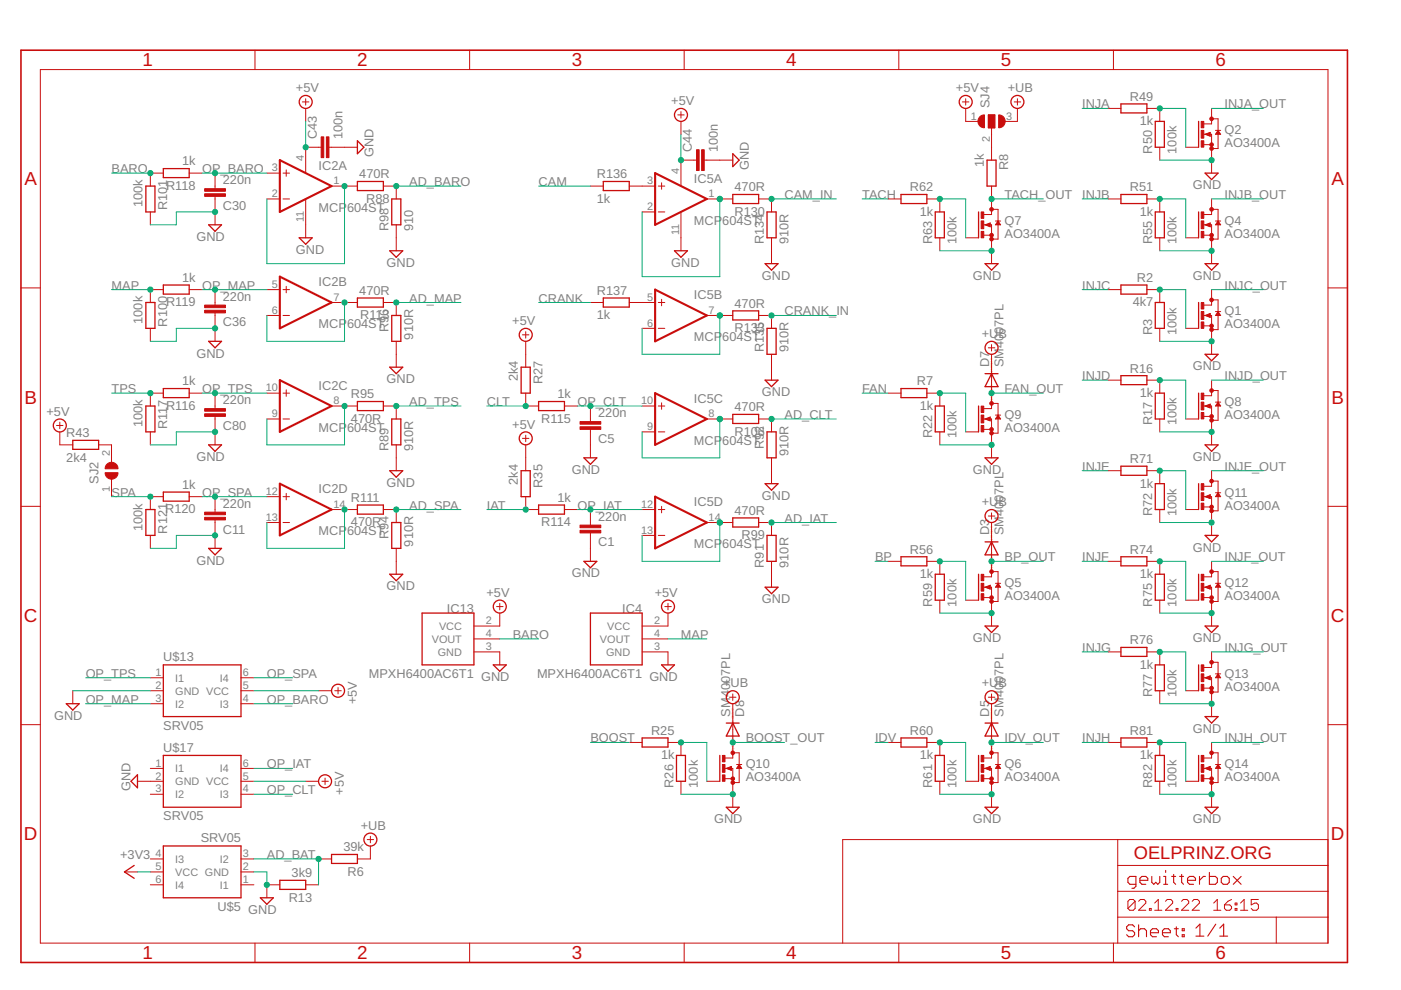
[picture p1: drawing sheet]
<svg xmlns="http://www.w3.org/2000/svg" width="297mm" height="210mm" viewBox="0 0 297 210" stroke-linecap="round" stroke-linejoin="round" font-family="sans-serif">
<g fill="none" stroke="#c90d0c" stroke-width=".28">
<path d="M30.9 39.5h2v5.4h-2zM34.6 35.8h5.5v1.9h-5.5zM75.8 38.5h5.5v1.9h-5.5zM75.8 29.8l1.4 1.4-1.4 1.4zM127.9 38.5h5.5v1.9h-5.5zM155.4 32.6l1.3 1.4-1.3 1.3zM209.3 34h1.9v5.5h-1.9zM237.7 22h5.5v1.9h-5.5zM244.9 25.7h2v5.5h-2zM254.1 25.7v5.5M255.5 36.7h2.8l-1.4 1.4zM255.8 28.5l.7 .2v-.5l-.6 .3"/>
<path d="M258.3 27.9l.2 .4h-.5zM44.2 47.7h2.8l-1.4 1.3zM63.4 50.4h2.8l-1.4 1.4zM82.6 53.2h2.8l-1.4 1.3zM83.1 42.2h1.9v5.5h-1.9zM143 53.2h2.8l-1.4 1.3zM155.4 41.2h5.4v2h-5.4zM162.2 55.9h2.8l-1.4 1.4zM162.6 44.9h1.9v5.5h-1.9zM191 41.2h5.5v2h-5.5zM198.3 44.9h1.9v5.5h-1.9zM207.5 44.9v5.5"/>
<path d="M208.9 55.9h2.7l-1.4 1.4zM209.1 47.7l.7 .2v-.5l-.5 .3M211.6 47.1l.3 .4h-.6zM237.7 41.2h5.5v2h-5.5zM244.9 44.9h2v5.5h-2zM254.1 44.9v5.5M255.5 55.9h2.8l-1.4 1.4zM255.8 47.7l.7 .2v-.5l-.6 .3M258.3 47.1l.2 .4h-.5zM30.9 64.1h2v5.5h-2zM34.6 60.4h5.5v2h-5.5zM44.2 72.4h2.8l-1.4 1.3z"/>
<path d="M75.8 63.2h5.5v1.9h-5.5zM82.6 77.9h2.8l-1.4 1.3zM83.1 66.9h1.9v5.5h-1.9zM110.5 77.9h1.9v5.5h-1.9zM127.9 63.2h5.5v1.9h-5.5zM155.4 65.9h5.4v1.9h-5.4zM162.6 69.6h1.9v5.5h-1.9zM208.9 79.2h2.7M210.2 79.2l1.4 2.8h-2.7zM237.7 60.4h5.5v2h-5.5zM237.7 79.7h5.5v1.9h-5.5zM244.9 64.1h2v5.5h-2z"/>
<path d="M254.1 64.1v5.5M255.5 75.1h2.8l-1.4 1.4zM255.8 66.9l.7 .3v-.6l-.6 .3M258.3 66.3l.2 .4h-.5zM15.4 93.4h5.5v1.9h-5.5zM30.9 86.1h2v5.5h-2zM34.6 82.4h5.5v1.9h-5.5zM44.2 94.3h2.8l-1.4 1.4zM75.8 85.1h5.5v2h-5.5zM82.6 99.8h2.8l-1.4 1.4zM83.1 88.8h1.9v5.5h-1.9zM110.5 99.8h1.9v5.5h-1.9z"/>
<path d="M114.2 85.1h5.5v2h-5.5zM123.8 97.1h2.7l-1.3 1.3zM155.4 87.9h5.4v1.9h-5.4zM162.2 80.6h2.8l-1.4 1.4zM162.6 91.6h1.9v5.5h-1.9zM191 82.4h5.5v1.9h-5.5zM198.3 86.1h1.9v5.5h-1.9zM207.5 86.1v5.5M208.9 97.1h2.7l-1.4 1.3zM209.1 88.8l.7 .3v-.5l-.5 .2M211.6 88.3l.3 .4h-.6zM237.7 98.8h5.5v2h-5.5z"/>
<path d="M244.9 83.4h2v5.4h-2zM254.1 83.4v5.4M255.5 94.3h2.8l-1.4 1.4zM255.8 86.1l.7 .3v-.6l-.6 .3M258.3 85.5l.2 .5h-.5zM30.9 108h2v5.5h-2zM34.6 104.3h5.5v2h-5.5zM44.2 116.3h2.8l-1.4 1.3zM75.8 107.1h5.5v1.9h-5.5zM83.1 110.8h1.9v5.5h-1.9zM114.2 107.1h5.5v1.9h-5.5zM123.8 119h2.7l-1.3 1.4z"/>
<path d="M155.4 109.8h5.4v1.9h-5.4zM162.2 102.6h2.8l-1.4 1.3zM162.6 113.5h1.9v5.5h-1.9zM191 118h5.5v2h-5.5zM208.9 114.9h2.7M210.2 114.9l1.4 2.7h-2.7zM237.7 118h5.5v2h-5.5zM244.9 102.6h2v5.4h-2zM254.1 102.6v5.4M255.5 113.5h2.8l-1.4 1.4zM255.8 105.3l.7 .3v-.6l-.6 .3M258.3 104.8l.2 .4h-.5z"/>
<path d="M82.6 121.8h2.8l-1.4 1.3zM89.5 130h11v11h-11zM125.2 130h10.9v11h-10.9zM162.2 124.5h2.8l-1.4 1.4zM198.3 121.8h1.9v5.5h-1.9zM207.5 121.8v5.5M208.9 132.7h2.7l-1.4 1.4zM209.1 124.5l.7 .3v-.6l-.5 .3M211.6 124l.3 .4h-.6zM237.7 137.3h5.5v1.9h-5.5zM244.9 121.8h2v5.5h-2zM254.1 121.8v5.5"/>
<path d="M255.5 132.7h2.8l-1.4 1.4zM255.8 124.5l.7 .3v-.6l-.6 .3M258.3 124l.2 .4h-.5zM14.1 149.2h2.7l-1.4 1.4zM34.6 141h16.5v10.9h-16.5zM104.6 141h2.7l-1.3 1.3zM136.1 156.5h5.5v1.9h-5.5zM140.3 141h2.7l-1.4 1.3zM154 153.3h2.7M155.4 153.3l1.3 2.8h-2.7zM191 156.5h5.5v1.9h-5.5zM208.9 153.3h2.7"/>
<path d="M210.2 153.3l1.4 2.8h-2.7zM237.7 156.5h5.5v1.9h-5.5zM244.9 141h2v5.5h-2zM254.1 141v5.5M255.5 151.9h2.8l-1.4 1.4zM255.8 143.7l.7 .3v-.6l-.6 .3M258.3 143.2l.2 .4h-.5zM29.1 164.3v2.7l-1.3-1.3zM34.6 160.2h16.5v11h-16.5zM34.6 179.4h16.5v11h-16.5zM143.4 160.2h1.9v5.5h-1.9zM152.6 160.2v5.5"/>
<path d="M154 171.2h2.7l-1.3 1.3zM154.3 162.9l.6 .3v-.6l-.5 .3M156.7 162.4l.3 .4h-.6zM198.3 160.2h1.9v5.5h-1.9zM207.5 160.2v5.5M208.9 171.2h2.7l-1.4 1.3zM209.1 162.9l.7 .3v-.6l-.5 .3M211.6 162.4l.3 .4h-.6zM244.9 160.2h2v5.5h-2zM254.1 160.2v5.5M255.5 171.2h2.8l-1.4 1.3zM255.8 162.9l.7 .3v-.6l-.6 .3"/>
<path d="M258.3 162.4l.2 .4h-.5zM28.4 183.5l-2 1.4 2 1.3M55.2 190.4h2.8l-1.4 1.3zM59.3 186.6h5.5v2h-5.5zM70.3 181.2h5.5v1.9h-5.5z"/>
<circle cx="64.8" cy="21.6" r="1.38"/>
<circle cx="144.4" cy="24.4" r="1.38"/>
<circle cx="204.7" cy="21.6" r="1.38"/>
<circle cx="215.7" cy="21.6" r="1.38"/>
<circle cx="111.5" cy="71" r="1.38"/>
<circle cx="210.2" cy="73.7" r="1.38"/>
<circle cx="12.7" cy="90.2" r="1.38"/>
<circle cx="111.5" cy="92.9" r="1.38"/>
<circle cx="210.2" cy="109.4" r="1.38"/>
<circle cx="106" cy="128.6" r="1.38"/>
<circle cx="141.6" cy="128.6" r="1.38"/>
<circle cx="71.7" cy="146.5" r="1.38"/>
<circle cx="155.4" cy="147.8" r="1.38"/>
<circle cx="210.2" cy="147.8" r="1.38"/>
<circle cx="68.9" cy="165.7" r="1.38"/>
<circle cx="78.5" cy="178" r="1.38"/>
</g>
<g fill="none" stroke="#c90d0c" stroke-width=".21">
<path d="M8.6 14.8h273v185.2h-273zM54.1 10.6v4.2M99.6 10.6v4.2M145.1 10.6v4.2M190.6 10.6v4.2M236.1 10.6v4.2M34.6 36.7h-2.7v2.8M40.1 36.7h2.8M45.6 36.7v3.3M56.6 36.7h2.7M60 36.7h1.4M60.7 36v1.4"/>
<path d="M64.1 21.6h1.4M64.8 20.9v1.4M64.8 23v2.7M68.1 31.2h-3.3v5.5M69.7 31.2h6.1M70.3 39.5h5.5M81.3 39.5h2.7v2.7M125.2 39.5h2.7M133.4 39.5h5.5M139.6 39.5h1.3M140.3 38.8v1.3M143.7 24.4h1.4"/>
<path d="M144.4 23.7v1.3M144.4 25.7v2.8M147.7 34h-3.3v5.5M149.3 34h6.1M204 21.6h1.4M204.7 23v2.7h2.8M204.7 20.9v1.4M209.5 24.4h1.4v2.7h-1.4zM210.2 27.1v6.9M210.2 39.5v6h-1.6M215 21.6h1.4M215.7 23v2.7h-2.7"/>
<path d="M215.7 20.9v1.4M234.9 23h2.8M243.2 23h2.7v2.7M245.9 31.2v2.8M251.4 31.2h2.7M255.2 28.5h1.7v8.2M255.2 30.7h1.7M255.5 28.5l1.1-.4v.8zM256.9 23v3.3h-1.7M256.9 25.2h1.4v6.3h-1.4M257.7 27.6h1.1M258.3 27.6l.5 .9h-1.1z"/>
<path d="M31.9 44.9v2.8M45.6 41.6v6.1M56.6 42.2h2.7M60 42.2h1.4M64.8 42.2v8.2M84 47.7v5.5M136.1 44.9h2.8M139.6 44.9h1.3M144.4 44.9v8.3M149.9 42.2h5.5M160.8 42.2h2.8v2.7M163.6 50.4v5.5"/>
<path d="M188.3 42.2h2.7M196.5 42.2h2.8v2.7M199.3 50.4v2.8M204.7 50.4h2.8M208.6 47.7h1.6v8.2M208.6 49.9h1.6M208.9 47.7l1.1-.4v.8zM210.2 44.4h1.4v6.3h-1.4M211.1 46.9h1.1M211.6 46.9l.6 .8h-1.1zM234.9 42.2h2.8M243.2 42.2h2.7v2.7"/>
<path d="M245.9 50.4v2.8M251.4 50.4h2.7M255.2 47.7h1.7v8.2M255.2 49.9h1.7M255.5 47.7l1.1-.4v.8zM256.9 42.2v3.3h-1.7M256.9 44.4h1.4v6.3h-1.4M257.7 46.9h1.1M258.3 46.9l.5 .8h-1.1zM4.4 61h4.2M31.9 69.6v2.8M34.6 61.4h-2.7v2.7"/>
<path d="M40.1 61.4h2.8M45.6 61.4v3.3M45.6 66.3v6.1M56.6 61.4h2.7M56.6 66.9h2.7M60 61.4h1.4M60 66.9h1.4M60.7 60.7v1.4M70.3 64.1h5.5M81.3 64.1h2.7v2.8M84 72.4v5.5M110.8 71h1.3"/>
<path d="M111.5 70.3v1.4M111.5 72.4v5.5M125.2 64.1h2.7M133.4 64.1h5.5M136.1 69.6h2.8M139.6 69.6h1.3M139.6 64.1h1.3M140.3 63.5v1.3M149.9 66.9h5.5M160.8 66.9h2.8v2.7M163.6 75.1v5.5M209.5 73.7h1.4"/>
<path d="M210.2 73.1v1.3M210.2 75.1v11.5h-1.6M234.9 61.4h2.8M243.2 61.4h2.7v2.7M245.9 69.6v2.8M251.4 69.6h2.7M255.2 66.9h1.7v8.2M255.2 69.1h1.7M255.5 66.9l1.1-.4v.8zM256.9 61.4v3.3h-1.7M256.9 63.6h1.4v6.3h-1.4M257.7 66.1h1.1"/>
<path d="M258.3 66.1l.5 .8h-1.1zM281.6 61h4.1M12 90.2h1.4M12.7 91.6v2.7h2.7M12.7 89.5v1.4M20.9 94.3h2.7v3.7M31.9 91.6v2.7M34.6 83.4h-2.7v2.7M40.1 83.4h2.8M45.6 83.4v3.2M45.6 88.3v6M56.6 88.8h2.7"/>
<path d="M56.6 83.4h2.7M60 88.8h1.4M60 83.4h1.4M60.7 82.7v1.3M70.3 86.1h5.5M81.3 86.1h2.7v2.7M84 94.3v5.5M110.8 92.9h1.3M111.5 83.4v2.7h2.7M111.5 92.3v1.3M111.5 94.3v5.5M119.7 86.1h2.7"/>
<path d="M125.2 86.1v3.3M125.2 91v6.1M136.1 86.1h2.8M136.1 91.6h2.8M139.6 86.1h1.3M139.6 91.6h1.3M140.3 85.4v1.4M149.9 88.8h5.5M160.8 88.8h2.8v2.8M163.6 97.1v5.5M188.3 83.4h2.7M196.5 83.4h2.8v2.7"/>
<path d="M199.3 91.6v2.7M204.7 91.6h2.8M208.6 88.8h1.6v8.3M208.6 91h1.6M208.9 88.8l1.1-.4v.8zM210.2 85.5h1.4v6.3h-1.4M211.1 88h1.1M211.6 88l.6 .8h-1.1zM234.9 80.6h2.8M234.9 99.8h2.8M243.2 80.6h2.7v2.8M243.2 99.8h2.7v2.8"/>
<path d="M245.9 88.8v2.8M251.4 88.8h2.7M255.2 86.1h1.7v8.2M255.2 88.3h1.7M255.5 86.1l1.1-.4v.8zM256.9 80.6v3.3h-1.7M256.9 99.8v3.3h-1.7M256.9 82.8h1.4v6.3h-1.4M257.7 85.3h1.1M258.3 85.3l.5 .8h-1.1zM4.4 107.4h4.2M23.6 101.6v3.7"/>
<path d="M31.9 113.5v2.8M34.6 105.3h-2.7v2.7M40.1 105.3h2.8M45.6 105.3v3.3M45.6 110.2v6.1M56.6 105.3h2.7M56.6 110.8h2.7M60 105.3h1.4M60 110.8h1.4M60.7 104.6v1.4M70.3 108h5.5M81.3 108h2.7v2.8"/>
<path d="M84 116.3v5.5M111.5 105.3v2.7h2.7M119.7 108h2.7M125.2 108v3.3M125.2 113v6M136.1 108h2.8M136.1 113.5h2.8M139.6 108h1.3M139.6 113.5h1.3M140.3 107.4v1.3M149.9 110.8h5.5M160.8 110.8h2.8v2.7"/>
<path d="M163.6 119v5.5M188.3 119h2.7M196.5 119h2.8v2.8M209.5 109.4h1.4M210.2 108.7v1.4M210.2 110.8v11.5h-1.6M234.9 119h2.8M243.2 119h2.7v2.8M245.9 108v2.8M251.4 108h2.7M255.2 105.3h1.7v8.2M255.2 107.5h1.7"/>
<path d="M255.5 105.3l1.1-.4v.8zM256.9 119v3.3h-1.7M256.9 102h1.4v6.3h-1.4M257.7 104.5h1.1M258.3 104.5l.5 .8h-1.1zM281.6 107.4h4.1M100.5 138.2h5.5v2.8M100.5 135.5h5.5M105.3 128.6h1.4M106 127.9v1.4M106 130v2.7h-5.5M136.1 138.2h5.5v2.8"/>
<path d="M136.1 135.5h5.5M140.9 128.6h1.4M141.6 130v2.7h-5.5M141.6 127.9v1.4M199.3 127.3v2.7M204.7 127.3h2.8M208.6 124.5h1.6v8.2M208.6 126.7h1.6M208.9 124.5l1.1-.4v.8zM210.2 121.2h1.4v6.3h-1.4M211.1 123.7h1.1M211.6 123.7l.6 .8h-1.1z"/>
<path d="M234.9 138.2h2.8M243.2 138.2h2.7v2.8M245.9 127.3v2.7M251.4 127.3h2.7M255.2 124.5h1.7v8.2M255.2 126.7h1.7M255.5 124.5l1.1-.4v.8zM256.9 138.2v3.3h-1.7M256.9 121.2h1.4v6.3h-1.4M257.7 123.7h1.1M258.3 123.7l.5 .8h-1.1zM4.4 153.6h4.2"/>
<path d="M15.4 146.5v2.7M31.9 143.7h2.7M31.9 146.5h2.7M31.9 149.2h2.7M51.1 143.7h2.7M51.1 146.5h2.7M51.1 149.2h2.7M67.5 146.5h2.8M71 146.5h1.3M71.7 145.8v1.3M133.4 157.4h2.7M141.6 157.4h2.8v2.8"/>
<path d="M154.7 147.8h1.3M155.4 159.6h1.3v6.3h-1.3M155.4 149.2v11.5h-1.7M155.4 147.1v1.4M188.3 157.4h2.7M196.5 157.4h2.8v2.8M209.5 147.8h1.4M210.2 147.1v1.4M210.2 149.2v11.5h-1.6M210.2 159.6h1.4v6.3h-1.4M234.9 157.4h2.8M243.2 157.4h2.7v2.8"/>
<path d="M245.9 146.5v2.7M251.4 146.5h2.7M255.2 143.7h1.7v8.2M255.2 145.9h1.7M255.5 143.7l1.1-.4v.8zM256.9 157.4v3.3h-1.7M256.9 140.4h1.4v6.3h-1.4M256.9 159.6h1.4v6.3h-1.4M257.7 142.9h1.1M258.3 142.9l.5 .8h-1.1zM281.6 153.6h4.1M29.1 165.7h5.5"/>
<path d="M31.9 162.9h2.7M31.9 168.4h2.7M51.1 162.9h2.7M51.1 165.7h2.7M51.1 168.4h2.7M64.8 165.7h2.7M68.2 165.7h1.4M68.9 165v1.3M77.9 178h1.3M78.5 179.4v2.7h-2.7M78.5 177.3v1.4M144.4 165.7v2.7"/>
<path d="M149.9 165.7h2.7M153.7 162.9h1.7v8.3M153.7 165.1h1.7M154 162.9l1.1-.4v.8zM156.2 162.1h1.1M156.7 162.1l.6 .8h-1.1zM199.3 165.7v2.7M204.7 165.7h2.8M208.6 162.9h1.6v8.3M208.6 165.1h1.6M208.9 162.9l1.1-.4v.8zM211.1 162.1h1.1"/>
<path d="M211.6 162.1l.6 .8h-1.1zM237 178v22M245.9 165.7v2.7M251.4 165.7h2.7M255.2 162.9h1.7v8.3M255.2 165.1h1.7M255.5 162.9l1.1-.4v.8zM257.7 162.1h1.1M258.3 162.1l.5 .8h-1.1zM281.6 178h-102.9v22M26.4 184.9h2.7M31.9 182.1h2.7"/>
<path d="M31.9 187.6h2.7M31.9 184.9h2.7M51.1 182.1h2.7M51.1 187.6h2.7M51.1 184.9h2.7M54.1 200v4.1M59.3 187.6h-2.7v2.8M64.8 187.6h2.7M67.5 182.1h2.8M99.6 200v4.1M145.1 200v4.1M190.6 200v4.1"/>
<path d="M236.1 200v4.1M237 194.5h44.6M237 189h44.6M237 183.5h44.6M240.7 191.1l-.4-.4h-.8l-.4 .4v1.5M240.7 191.1v1.5l-.4 .4h-.8l-.4-.4M240.7 191.1l-1.6 1.5M241.4 191.1l.4-.4h.7l.4 .4v.4l-1.5 1.5h1.5M243.7 192.6h.4v.4h-.4zM244.8 193h1.5M244.8 191.5l.8-.8v2.3M247.1 191.1l.4-.4h.7l.4 .4v.4l-1.5 1.5h1.5"/>
<path d="M249.4 192.6h.3v.4h-.3zM250.5 191.1l.4-.4h.8l.3 .4v.4l-1.5 1.5h1.5M252.8 191.1l.4-.4h.7l.4 .4v.4l-1.5 1.5h1.5M257.3 193h1.5M257.3 191.5l.8-.8v2.3M259.6 191.9h1.1l.4 .3v.4l-.4 .4h-.7l-.4-.4zM261.1 190.7l-.8 .4-.7 .8M261.9 192.6h.4v.4h-.4zM261.9 191.5h.4v.4h-.4zM263 193h1.5M263 191.5l.8-.8v2.3M266.8 190.7h-1.5v1.2l.7-.4h.4l.4 .4v.7l-.4 .4h-.7l-.4-.4"/>
<path d="M270.6 194.5v5.5"/>
</g>
<g fill="#c90d0c" stroke="#c90d0c" stroke-width=".21">
<path d="M211.7 24.4a1.37 1.37 0 0 1 1.4 1.3 1.37 1.37 0 0 1-1.4 1.4z" fill-rule="evenodd"/>
<path d="M207.8 24.7l.5-.3h.4v2.7a1.37 1.37 0 0 1-1.3-.9 1.37 1.37 0 0 1 .4-1.5z" fill-rule="evenodd"/>
<path d="M22.7 98.4a1.37 1.37 0 0 1 1.5-.3 1.37 1.37 0 0 1 .8 1.3h-2.7l.1-.5z" fill-rule="evenodd"/>
<path d="M22.3 100.2h2.7a1.37 1.37 0 0 1-1.3 1.4 1.37 1.37 0 0 1-1.4-1.4z" fill-rule="evenodd"/>
<circle cx="256.9" cy="31.5" r=".38"/>
<circle cx="256.9" cy="30.7" r=".38"/>
<circle cx="256.9" cy="25.2" r=".38"/>
<circle cx="256.9" cy="50.7" r=".38"/>
<circle cx="256.9" cy="49.9" r=".38"/>
<circle cx="256.9" cy="44.4" r=".38"/>
<circle cx="210.2" cy="127.5" r=".38"/>
<circle cx="210.2" cy="126.7" r=".38"/>
<circle cx="210.2" cy="121.2" r=".38"/>
<circle cx="210.2" cy="165.9" r=".38"/>
<circle cx="210.2" cy="165.1" r=".38"/>
<circle cx="210.2" cy="159.6" r=".38"/>
<circle cx="210.2" cy="50.7" r=".38"/>
<circle cx="210.2" cy="49.9" r=".38"/>
<circle cx="210.2" cy="44.4" r=".38"/>
<circle cx="256.9" cy="69.9" r=".38"/>
<circle cx="256.9" cy="69.1" r=".38"/>
<circle cx="256.9" cy="63.6" r=".38"/>
<circle cx="256.9" cy="89.1" r=".38"/>
<circle cx="256.9" cy="88.3" r=".38"/>
<circle cx="256.9" cy="82.8" r=".38"/>
<circle cx="210.2" cy="91.8" r=".38"/>
<circle cx="210.2" cy="91" r=".38"/>
<circle cx="210.2" cy="85.5" r=".38"/>
<circle cx="155.4" cy="165.9" r=".38"/>
<circle cx="155.4" cy="165.1" r=".38"/>
<circle cx="155.4" cy="159.6" r=".38"/>
<circle cx="256.9" cy="108.3" r=".38"/>
<circle cx="256.9" cy="107.5" r=".38"/>
<circle cx="256.9" cy="102" r=".38"/>
<circle cx="256.9" cy="127.5" r=".38"/>
<circle cx="256.9" cy="126.7" r=".38"/>
<circle cx="256.9" cy="121.2" r=".38"/>
<circle cx="256.9" cy="146.7" r=".38"/>
<circle cx="256.9" cy="145.9" r=".38"/>
<circle cx="256.9" cy="140.4" r=".38"/>
<circle cx="256.9" cy="165.9" r=".38"/>
<circle cx="256.9" cy="165.1" r=".38"/>
<circle cx="256.9" cy="159.6" r=".38"/>
</g>
<g fill="#c90d0c" stroke="#c90d0c" stroke-width=".21">
<path d="M254.7 25.7h.5v1.4h-.5z"/>
<path d="M254.7 29.8h.5v1.4h-.5z"/>
<path d="M254.7 27.6h.5v1.7h-.5z"/>
<path d="M254.7 44.9h.5v1.4h-.5z"/>
<path d="M254.7 49.1h.5v1.3h-.5z"/>
<path d="M254.7 46.8h.5v1.7h-.5z"/>
<path d="M208 121.8h.6v1.3h-.6z"/>
<path d="M208 125.9h.6v1.3h-.6z"/>
<path d="M208 123.7h.6v1.6h-.6z"/>
<path d="M208 160.2h.6v1.3h-.6z"/>
<path d="M208 164.3h.6v1.4h-.6z"/>
<path d="M208 162.1h.6v1.6h-.6z"/>
<path d="M208 44.9h.6v1.4h-.6z"/>
<path d="M208 49.1h.6v1.3h-.6z"/>
<path d="M208 46.8h.6v1.7h-.6z"/>
<path d="M254.7 64.2h.5v1.3h-.5z"/>
<path d="M254.7 68.3h.5v1.3h-.5z"/>
<path d="M254.7 66.1h.5v1.6h-.5z"/>
<path d="M254.7 83.4h.5v1.3h-.5z"/>
<path d="M254.7 87.5h.5v1.3h-.5z"/>
<path d="M254.7 85.3h.5v1.6h-.5z"/>
<path d="M208 86.1h.6v1.4h-.6z"/>
<path d="M208 90.2h.6v1.4h-.6z"/>
<path d="M208 88h.6v1.7h-.6z"/>
<path d="M153.2 160.2h.5v1.3h-.5z"/>
<path d="M153.2 164.3h.5v1.4h-.5z"/>
<path d="M153.2 162.1h.5v1.6h-.5z"/>
<path d="M209.5 24.4h1.4v2.7h-1.4z"/>
<path d="M254.7 102.6h.5v1.3h-.5z"/>
<path d="M254.7 106.7h.5v1.3h-.5z"/>
<path d="M254.7 104.5h.5v1.6h-.5z"/>
<path d="M254.7 121.8h.5v1.3h-.5z"/>
<path d="M254.7 125.9h.5v1.3h-.5z"/>
<path d="M254.7 123.7h.5v1.6h-.5z"/>
<path d="M254.7 141h.5v1.3h-.5z"/>
<path d="M254.7 145.1h.5v1.4h-.5z"/>
<path d="M254.7 142.9h.5v1.6h-.5z"/>
<path d="M254.7 160.2h.5v1.3h-.5z"/>
<path d="M254.7 164.3h.5v1.4h-.5z"/>
<path d="M254.7 162.1h.5v1.6h-.5z"/>
<path d="M69.2 29h.5v4.4h-.5z"/>
<path d="M68.1 29h.5v4.4h-.5z"/>
<path d="M148.8 31.7h.5v4.5h-.5z"/>
<path d="M147.7 31.7h.5v4.5h-.5z"/>
<path d="M123 111.3h4.4v.6h-4.4z"/>
<path d="M123 112.4h4.4v.6h-4.4z"/>
<path d="M123 89.4h4.4v.5h-4.4z"/>
<path d="M123 90.5h4.4v.5h-4.4z"/>
<path d="M43.4 86.6h4.4v.6h-4.4z"/>
<path d="M43.4 87.7h4.4v.6h-4.4z"/>
<path d="M43.4 40h4.4v.6h-4.4z"/>
<path d="M43.4 41.1h4.4v.5h-4.4z"/>
<path d="M43.4 64.7h4.4v.5h-4.4z"/>
<path d="M43.4 65.8h4.4v.5h-4.4z"/>
<path d="M43.4 108.6h4.4v.5h-4.4z"/>
<path d="M43.4 109.7h4.4v.5h-4.4z"/>
</g>
<g fill="none" stroke="#c90d0c" stroke-width=".23">
<path d="M240.6 196.5l-.5-.4h-.8l-.4 .4v.4l.4 .4h.8l.5 .5v.4l-.5 .4h-.8l-.4-.4M240.8 187.5h-1.2l-.5-.4v-.9l.5-.4h1.2v2.1l-.4 .4h-.4M241.4 197.3l.4-.4h.9l.4 .4v1.3M241.4 196.1v2.5M241.7 186.6h1.7v-.4l-.5-.4h-.8l-.4 .4v.9l.4 .4h.8M243.9 197.8h1.7v-.5l-.4-.4h-.9l-.4 .4v.9l.4 .4h.9M244.2 185.8v1.3l.4 .4 .4-.4 .5 .4 .4-.4v-1.3M246.5 197.8h1.6v-.5l-.4-.4h-.8l-.4 .4v.9l.4 .4h.8M246.7 185.8h.4v1.7M246.7 187.5h.9M247.1 184.6v.4M248.4 185.8h.9"/>
<path d="M248.8 185.4v1.7l.5 .4M249 196.9h.8M249.4 196.5v1.7l.4 .4M250.1 185.8h.8M250.5 185.4v1.7l.4 .4M250.7 196.9h.4v.4h-.4zM250.7 198.2h.4v.4h-.4zM251.8 186.6h1.7v-.4l-.5-.4h-.8l-.4 .4v.9l.4 .4h.8M253.6 196.8l.8-.9v2.6M253.6 198.5h1.6M254.3 185.8v1.7M255.6 185.8h-.5l-.8 .8"/>
<path d="M256.4 185v2.5h1.3l.4-.4v-.9l-.4-.4h-1.3M257.8 195.9l-1.7 2.6M258.6 198.5h1.7M258.6 196.8l.8-.9v2.6M258.9 186.2l.5-.4h.8l.4 .4v.9l-.4 .4h-.8l-.5-.4zM261.5 185.8l1.6 1.7M263.1 185.8l-1.6 1.7"/>
</g>
<path d="M4.4 10.6h281.3v193.5h-281.3z" fill="none" stroke="#c90d0c" stroke-width=".34"/>
<path d="M59.3 34l11 5.5-11 5.4zM138.9 36.7l11 5.5-11 5.5zM59.3 58.7l11 5.4-11 5.5zM138.9 61.4l11 5.5-11 5.5zM59.3 80.6l11 5.5-11 5.5zM138.9 83.4l11 5.4-11 5.5zM59.3 102.6l11 5.4-11 5.5zM138.9 105.3l11 5.5-11 5.5z" fill="none" stroke="#c90d0c" stroke-width=".44"/>
<g fill="none" stroke="#0dab76" stroke-width=".21">
<path d="M23.6 36.7h8.3M42.9 36.7h13.7M64.8 25.7v5.5M73 39.5v16.4h-16.4v-13.7M84 39.5h13.7M114.2 39.5h11M144.4 28.5v5.5M229.4 23h5.5M245.9 34h11M245.9 23h5.5v8.2M256.9 23h10.9M45.6 44.9h-8.2v2.8h-5.5"/>
<path d="M152.6 42.2v16.5h-16.5v-13.8M163.6 42.2h13.7M182.8 42.2h5.5M199.3 53.2h10.9M199.3 42.2h5.4v8.2M210.2 42.2h11M229.4 42.2h5.5M245.9 53.2h11M245.9 42.2h5.5v8.2M256.9 42.2h10.9M23.6 61.4h8.3M42.9 61.4h13.7"/>
<path d="M45.6 69.6h-8.2v2.8h-5.5M73 64.1v8.3h-16.4v-5.5M84 64.1h13.7M114.2 64.1h11M152.6 66.9v8.2h-16.5v-5.5M163.6 66.9h13.7M229.4 61.4h5.5M245.9 72.4h11M245.9 61.4h5.5v8.2M256.9 61.4h10.9M23.6 83.4h8.3M42.9 83.4h13.7"/>
<path d="M45.6 91.6h-8.2v2.7h-5.5M73 86.1v8.2h-16.4v-5.5M84 86.1h13.7M103.2 86.1h8.3M122.4 86.1h13.7M152.6 88.8v8.3h-16.5v-5.5M163.6 88.8h13.7M182.8 83.4h5.5M199.3 94.3h10.9M199.3 83.4h5.4v8.2M210.2 83.4h11M229.4 80.6h5.5"/>
<path d="M229.4 99.8h5.5M245.9 91.6h11M245.9 80.6h5.5v8.2M245.9 99.8h5.5v8.2M256.9 80.6h10.9M256.9 99.8h10.9M23.6 105.3h8.3M42.9 105.3h13.7M45.6 113.5h-8.2v2.8h-5.5M73 108v8.3h-16.4v-5.5M84 108h13.7M103.2 108h8.3"/>
<path d="M122.4 108h13.7M152.6 110.8v8.2h-16.5v-5.5M163.6 110.8h13.7M185.5 119h2.8M199.3 119h5.4v8.3M210.2 119h11M229.4 119h5.5M245.9 110.8h11M245.9 119h5.5v8.3M256.9 119h10.9M106 135.5h8.2M141.6 135.5h8.3"/>
<path d="M199.3 130h10.9M229.4 138.2h5.5M245.9 130h11M245.9 138.2h5.5v8.3M256.9 138.2h10.9M15.4 146.5h16.5M18.2 149.2h13.7M18.2 143.7h13.7M53.8 149.2h8.3M53.8 146.5h13.7M53.8 143.7h8.3M125.2 157.4h8.2"/>
<path d="M144.4 157.4h5.5v8.3M155.4 157.4h10.9M185.5 157.4h2.8M199.3 157.4h5.4v8.3M210.2 157.4h11M229.4 157.4h5.5M245.9 149.2h11M245.9 157.4h5.5v8.3M256.9 157.4h10.9M53.8 168.4h8.3M53.8 165.7h11M53.8 162.9h8.3"/>
<path d="M144.4 168.4h11M199.3 168.4h10.9M245.9 168.4h11M29.1 184.9h2.8M53.8 184.9h2.8v2.7M53.8 182.1h13.7v5.5"/>
</g>
<g fill="#0dab76" stroke="#0dab76" stroke-width=".21">
<circle cx="256.9" cy="34" r=".55"/>
<circle cx="256.9" cy="53.2" r=".55"/>
<circle cx="210.2" cy="130" r=".55"/>
<circle cx="210.2" cy="168.4" r=".55"/>
<circle cx="210.2" cy="53.2" r=".55"/>
<circle cx="256.9" cy="72.4" r=".55"/>
<circle cx="256.9" cy="91.6" r=".55"/>
<circle cx="210.2" cy="94.3" r=".55"/>
<circle cx="155.4" cy="168.4" r=".55"/>
<circle cx="256.9" cy="110.8" r=".55"/>
<circle cx="256.9" cy="130" r=".55"/>
<circle cx="256.9" cy="149.2" r=".55"/>
<circle cx="256.9" cy="168.4" r=".55"/>
<circle cx="56.6" cy="187.6" r=".55"/>
<circle cx="45.6" cy="44.9" r=".55"/>
<circle cx="45.6" cy="69.6" r=".55"/>
<circle cx="45.6" cy="91.6" r=".55"/>
<circle cx="45.6" cy="113.5" r=".55"/>
<circle cx="64.8" cy="31.2" r=".55"/>
<circle cx="144.4" cy="34" r=".55"/>
<circle cx="111.5" cy="86.1" r=".55"/>
<circle cx="111.5" cy="108" r=".55"/>
<circle cx="45.6" cy="61.4" r=".55"/>
<circle cx="45.6" cy="36.7" r=".55"/>
<circle cx="45.6" cy="105.3" r=".55"/>
<circle cx="31.9" cy="61.4" r=".55"/>
<circle cx="210.2" cy="119" r=".55"/>
<circle cx="210.2" cy="42.2" r=".55"/>
<circle cx="210.2" cy="157.4" r=".55"/>
<circle cx="245.9" cy="23" r=".55"/>
<circle cx="245.9" cy="42.2" r=".55"/>
<circle cx="199.3" cy="119" r=".55"/>
<circle cx="199.3" cy="157.4" r=".55"/>
<circle cx="199.3" cy="42.2" r=".55"/>
<circle cx="245.9" cy="61.4" r=".55"/>
<circle cx="245.9" cy="80.6" r=".55"/>
<circle cx="199.3" cy="83.4" r=".55"/>
<circle cx="210.2" cy="83.4" r=".55"/>
<circle cx="144.4" cy="157.4" r=".55"/>
<circle cx="155.4" cy="157.4" r=".55"/>
<circle cx="31.9" cy="36.7" r=".55"/>
<circle cx="245.9" cy="99.8" r=".55"/>
<circle cx="245.9" cy="119" r=".55"/>
<circle cx="245.9" cy="138.2" r=".55"/>
<circle cx="245.9" cy="157.4" r=".55"/>
<circle cx="84" cy="86.1" r=".55"/>
<circle cx="163.6" cy="88.8" r=".55"/>
<circle cx="163.6" cy="110.8" r=".55"/>
<circle cx="84" cy="108" r=".55"/>
<circle cx="73" cy="39.5" r=".55"/>
<circle cx="73" cy="64.1" r=".55"/>
<circle cx="84" cy="39.5" r=".55"/>
<circle cx="84" cy="64.1" r=".55"/>
<circle cx="67.5" cy="182.1" r=".55"/>
<circle cx="31.9" cy="83.4" r=".55"/>
<circle cx="45.6" cy="83.4" r=".55"/>
<circle cx="125.2" cy="86.1" r=".55"/>
<circle cx="125.2" cy="108" r=".55"/>
<circle cx="73" cy="86.1" r=".55"/>
<circle cx="73" cy="108" r=".55"/>
<circle cx="31.9" cy="105.3" r=".55"/>
<circle cx="152.6" cy="42.2" r=".55"/>
<circle cx="152.6" cy="66.9" r=".55"/>
<circle cx="163.6" cy="42.2" r=".55"/>
<circle cx="163.6" cy="66.9" r=".55"/>
<circle cx="152.6" cy="88.8" r=".55"/>
<circle cx="152.6" cy="110.8" r=".55"/>
</g>
<g font-size="4" fill="#c90d0c">
<text x="30.2" y="14.1">1</text>
<text x="75.7" y="14.1">2</text>
<text x="121.2" y="14.1">3</text>
<text x="166.7" y="14.1">4</text>
<text x="212.2" y="14.1">5</text>
<text x="257.7" y="14.1">6</text>
<text x="5.2" y="39.3">A</text>
<text x="282.3" y="39.3">A</text>
<text x="5.2" y="85.6">B</text>
<text x="282.3" y="85.6">B</text>
<text x="5.1" y="131.9">C</text>
<text x="282.2" y="131.9">C</text>
<text x="5.1" y="178.2">D</text>
<text x="282.2" y="178.2">D</text>
<text x="30.2" y="203.4">1</text>
<text x="75.7" y="203.4">2</text>
<text x="121.2" y="203.4">3</text>
<text x="166.7" y="203.4">4</text>
<text x="212.2" y="203.4">5</text>
<text x="257.7" y="203.4">6</text>
</g>
<text font-size="3.9" fill="#c90d0c" x="240.4" y="182.1">OELPRINZ.ORG</text>
<g font-size="2.7" fill="#808080">
<text x="62.8" y="19.6">+5V</text>
<text x="142.3" y="22.3">+5V</text>
<text x="202.7" y="19.6">+5V</text>
<text x="209.8" y="23" transform="rotate(-90 209.8 23)">SJ4</text>
<text x="213.7" y="19.6">+UB</text>
<text x="229.4" y="23">INJA</text>
<text x="239.6" y="21.4">R49</text>
<text x="259.6" y="23">INJA_OUT</text>
<text x="67.1" y="29.6" transform="rotate(-90 67.1 29.6)">C43</text>
<text x="72.6" y="29.6" transform="rotate(-90 72.6 29.6)">100n</text>
<text x="241.7" y="26.6">1k</text>
<text x="259.6" y="28.5">Q2</text>
<text x="38.6" y="35.1">1k</text>
<text x="79.2" y="33.3" transform="rotate(-90 79.2 33.3)">GND</text>
<text x="146.7" y="32.3" transform="rotate(-90 146.7 32.3)">C44</text>
<text x="152.2" y="32.3" transform="rotate(-90 152.2 32.3)">100n</text>
<text x="208.6" y="35.4" transform="rotate(-90 208.6 35.4)">1k</text>
<text x="244.3" y="32.6" transform="rotate(-90 244.3 32.6)">R50</text>
<text x="249.5" y="32.6" transform="rotate(-90 249.5 32.6)">100k</text>
<text x="259.6" y="31.2">AO3400A</text>
<text x="23.7" y="36.7">BARO</text>
<text x="35.2" y="40.2">R118</text>
<text x="42.9" y="36.7">OP_BARO</text>
<text x="47.2" y="39">220n</text>
<text x="67.6" y="36">IC2A</text>
<text x="76.2" y="37.8">470R</text>
<text x="86.8" y="39.4">AD_BARO</text>
<text x="114.2" y="39.4">CAM</text>
<text x="126.5" y="37.8">R136</text>
<text x="147.1" y="38.8">IC5A</text>
<text x="155.7" y="40.5">470R</text>
<text x="158.8" y="36" transform="rotate(-90 158.8 36)">GND</text>
<text x="192.9" y="40.6">R62</text>
<text x="213.8" y="36.1" transform="rotate(-90 213.8 36.1)">R8</text>
<text x="239.6" y="40.6">R51</text>
<text x="252.9" y="40.1">GND</text>
<text x="30.2" y="44" transform="rotate(-90 30.2 44)">100k</text>
<text x="35.4" y="44.6" transform="rotate(-90 35.4 44.6)">R101</text>
<text x="47.2" y="44.5">C30</text>
<text x="67.6" y="44.9">MCP</text>
<text x="73.6" y="44.9">604ST</text>
<text x="77.7" y="43">R88</text>
<text x="126.5" y="43">1k</text>
<text x="147.1" y="47.7">MCP</text>
<text x="153.1" y="47.7">604ST</text>
<text x="155.7" y="45.7">R130</text>
<text x="166.3" y="42.2">CAM_IN</text>
<text x="182.8" y="42.2">TACH</text>
<text x="195" y="45.8">1k</text>
<text x="213" y="47.7">Q7</text>
<text x="213" y="42.2">TACH_OUT</text>
<text x="229.4" y="42.2">INJB</text>
<text x="241.7" y="45.8">1k</text>
<text x="259.6" y="47.7">Q4</text>
<text x="259.6" y="42.2">INJB_OUT</text>
<text x="41.6" y="51.1">GND</text>
<text x="62.8" y="53.9">GND</text>
<text x="82.4" y="49" transform="rotate(-90 82.4 49)">R98</text>
<text x="87.6" y="49" transform="rotate(-90 87.6 49)">910</text>
<text x="162" y="51.8" transform="rotate(-90 162 51.8)">R134</text>
<text x="167.2" y="51.8" transform="rotate(-90 167.2 51.8)">910R</text>
<text x="197.6" y="51.8" transform="rotate(-90 197.6 51.8)">R63</text>
<text x="202.8" y="51.8" transform="rotate(-90 202.8 51.8)">100k</text>
<text x="213" y="50.4">AO3400A</text>
<text x="244.3" y="51.8" transform="rotate(-90 244.3 51.8)">R55</text>
<text x="249.5" y="51.8" transform="rotate(-90 249.5 51.8)">100k</text>
<text x="259.6" y="50.4">AO3400A</text>
<text x="38.6" y="59.8">1k</text>
<text x="82" y="56.6">GND</text>
<text x="142.3" y="56.6">GND</text>
<text x="161.5" y="59.3">GND</text>
<text x="206.3" y="59.3">GND</text>
<text x="241.1" y="59.8">R2</text>
<text x="252.9" y="59.3">GND</text>
<text x="23.7" y="61.4">MAP</text>
<text x="35.2" y="64.9">R119</text>
<text x="42.9" y="61.4">OP_MAP</text>
<text x="47.2" y="63.7">220n</text>
<text x="67.6" y="60.7">IC2B</text>
<text x="76.2" y="62.5">470R</text>
<text x="86.8" y="64.1">AD_MAP</text>
<text x="114.2" y="64.1">CRANK</text>
<text x="126.5" y="62.5">R137</text>
<text x="147.1" y="63.5">IC5B</text>
<text x="155.7" y="65.2">470R</text>
<text x="229.4" y="61.4">INJC</text>
<text x="240.2" y="65">4k7</text>
<text x="259.6" y="61.4">INJC_OUT</text>
<text x="30.2" y="68.7" transform="rotate(-90 30.2 68.7)">100k</text>
<text x="35.4" y="69.2" transform="rotate(-90 35.4 69.2)">R100</text>
<text x="47.2" y="69.2">C36</text>
<text x="67.6" y="69.6">MCP</text>
<text x="73.6" y="69.6">604ST</text>
<text x="76.4" y="67.7">R113</text>
<text x="82.4" y="70.5" transform="rotate(-90 82.4 70.5)">R96</text>
<text x="87.6" y="72" transform="rotate(-90 87.6 72)">910R</text>
<text x="108.6" y="68.9">+5V</text>
<text x="126.5" y="67.7">1k</text>
<text x="155.7" y="70.4">R133</text>
<text x="166.3" y="66.9">CRANK_IN</text>
<text x="208.2" y="71.7">+UB</text>
<text x="244.3" y="71" transform="rotate(-90 244.3 71)">R3</text>
<text x="249.5" y="71" transform="rotate(-90 249.5 71)">100k</text>
<text x="259.6" y="69.6">AO3400A</text>
<text x="259.6" y="66.9">Q1</text>
<text x="41.6" y="75.8">GND</text>
<text x="147.1" y="72.4">MCP</text>
<text x="153.1" y="72.4">604ST</text>
<text x="162" y="74.7" transform="rotate(-90 162 74.7)">R135</text>
<text x="167.2" y="74.7" transform="rotate(-90 167.2 74.7)">910R</text>
<text x="209.7" y="77.9" transform="rotate(-90 209.7 77.9)">D7</text>
<text x="212.7" y="77.9" transform="rotate(-90 212.7 77.9)">SM4007PL</text>
<text x="23.7" y="83.3">TPS</text>
<text x="38.6" y="81.7">1k</text>
<text x="42.9" y="83.3">OP_TPS</text>
<text x="67.6" y="82.7">IC2C</text>
<text x="82" y="81.3">GND</text>
<text x="109.8" y="80.8" transform="rotate(-90 109.8 80.8)">2k4</text>
<text x="115" y="81.5" transform="rotate(-90 115 81.5)">R27</text>
<text x="182.8" y="83.3">FAN</text>
<text x="194.4" y="81.7">R7</text>
<text x="213" y="83.3">FAN_OUT</text>
<text x="229.4" y="80.6">INJD</text>
<text x="239.6" y="79">R16</text>
<text x="252.9" y="78.5">GND</text>
<text x="259.6" y="80.6">INJD_OUT</text>
<text x="9.8" y="88.1">+5V</text>
<text x="35.2" y="86.9">R116</text>
<text x="47.2" y="85.7">220n</text>
<text x="74.4" y="89.7">470R</text>
<text x="74.4" y="84.5">R95</text>
<text x="86.8" y="86.1">AD_TPS</text>
<text x="103.2" y="86.1">CLT</text>
<text x="114.8" y="89.6">R115</text>
<text x="118.2" y="84.4">1k</text>
<text x="122.4" y="86.1">OP_CLT</text>
<text x="126.8" y="88.4">220n</text>
<text x="147.1" y="85.4">IC5C</text>
<text x="155.7" y="87.2">470R</text>
<text x="161.5" y="84">GND</text>
<text x="166.3" y="88.8">AD_CLT</text>
<text x="195" y="86.9">1k</text>
<text x="213" y="88.8">Q9</text>
<text x="241.7" y="84.2">1k</text>
<text x="259.6" y="88.8">AO3400A</text>
<text x="259.6" y="86.1">Q8</text>
<text x="14" y="92.7">R43</text>
<text x="30.2" y="90.6" transform="rotate(-90 30.2 90.6)">100k</text>
<text x="35.4" y="91" transform="rotate(-90 35.4 91)">R117</text>
<text x="47.2" y="91.2">C80</text>
<text x="67.6" y="91.6">MCP</text>
<text x="73.6" y="91.6">604ST</text>
<text x="82.4" y="95.7" transform="rotate(-90 82.4 95.7)">R89</text>
<text x="87.6" y="95.7" transform="rotate(-90 87.6 95.7)">910R</text>
<text x="108.6" y="90.9">+5V</text>
<text x="126.8" y="93.9">C5</text>
<text x="147.1" y="94.3">MCP</text>
<text x="153.1" y="94.3">604ST</text>
<text x="155.7" y="92.4">R106</text>
<text x="162" y="95.2" transform="rotate(-90 162 95.2)">R92</text>
<text x="197.6" y="92.9" transform="rotate(-90 197.6 92.9)">R22</text>
<text x="202.8" y="92.9" transform="rotate(-90 202.8 92.9)">100k</text>
<text x="213" y="91.6">AO3400A</text>
<text x="244.3" y="90.2" transform="rotate(-90 244.3 90.2)">R17</text>
<text x="249.5" y="90.2" transform="rotate(-90 249.5 90.2)">100k</text>
<text x="14" y="97.9">2k4</text>
<text x="41.6" y="97.7">GND</text>
<text x="121.2" y="100.5">GND</text>
<text x="167.2" y="96.7" transform="rotate(-90 167.2 96.7)">910R</text>
<text x="206.3" y="100.5">GND</text>
<text x="229.4" y="99.8">INJE</text>
<text x="239.6" y="98.2">R71</text>
<text x="252.9" y="97.7">GND</text>
<text x="259.6" y="99.8">INJE_OUT</text>
<text x="20.9" y="102.6" transform="rotate(-90 20.9 102.6)">SJ2</text>
<text x="23.7" y="105.3">SPA</text>
<text x="38.6" y="103.7">1k</text>
<text x="42.9" y="105.3">OP_SPA</text>
<text x="47.2" y="107.6">220n</text>
<text x="67.6" y="104.6">IC2D</text>
<text x="74.4" y="106.4">R111</text>
<text x="82" y="103.2">GND</text>
<text x="109.8" y="102.8" transform="rotate(-90 109.8 102.8)">2k4</text>
<text x="115" y="103.4" transform="rotate(-90 115 103.4)">R35</text>
<text x="118.2" y="106.4">1k</text>
<text x="147.1" y="107.4">IC5D</text>
<text x="161.5" y="106">GND</text>
<text x="208.2" y="107.4">+UB</text>
<text x="241.7" y="103.4">1k</text>
<text x="259.6" y="105.3">Q11</text>
<text x="30.2" y="112.6" transform="rotate(-90 30.2 112.6)">100k</text>
<text x="35" y="108.8">R120</text>
<text x="35.4" y="113.1" transform="rotate(-90 35.4 113.1)">R121</text>
<text x="47.2" y="113.1">C11</text>
<text x="67.6" y="113.5">MCP</text>
<text x="73.6" y="113.5">604ST</text>
<text x="74.4" y="111.6">470R</text>
<text x="86.8" y="108">AD_SPA</text>
<text x="103.2" y="108">IAT</text>
<text x="114.8" y="111.6">R114</text>
<text x="122.4" y="108">OP_IAT</text>
<text x="126.8" y="110.4">220n</text>
<text x="155.7" y="109.1">470R</text>
<text x="166.3" y="110.8">AD_IAT</text>
<text x="209.7" y="113.5" transform="rotate(-90 209.7 113.5)">D3</text>
<text x="212.7" y="113.5" transform="rotate(-90 212.7 113.5)">SM4007PL</text>
<text x="244.3" y="109.4" transform="rotate(-90 244.3 109.4)">R72</text>
<text x="249.5" y="109.4" transform="rotate(-90 249.5 109.4)">100k</text>
<text x="259.6" y="108">AO3400A</text>
<text x="41.6" y="119.7">GND</text>
<text x="82.4" y="114.4" transform="rotate(-90 82.4 114.4)">R94</text>
<text x="87.6" y="115.9" transform="rotate(-90 87.6 115.9)">910R</text>
<text x="126.8" y="115.9">C1</text>
<text x="147.1" y="116.3">MCP</text>
<text x="153.1" y="116.3">604ST</text>
<text x="157.2" y="114.3">R99</text>
<text x="185.5" y="119">BP</text>
<text x="192.9" y="117.4">R56</text>
<text x="213" y="119">BP_OUT</text>
<text x="229.4" y="119">INJF</text>
<text x="239.6" y="117.4">R74</text>
<text x="252.9" y="117">GND</text>
<text x="259.6" y="119">INJF_OUT</text>
<text x="82" y="125.2">GND</text>
<text x="121.2" y="122.4">GND</text>
<text x="162" y="120.4" transform="rotate(-90 162 120.4)">R91</text>
<text x="167.2" y="120.4" transform="rotate(-90 167.2 120.4)">910R</text>
<text x="195" y="122.6">1k</text>
<text x="213" y="124.5">Q5</text>
<text x="241.7" y="122.6">1k</text>
<text x="259.6" y="124.5">Q12</text>
<text x="94.8" y="130">IC13</text>
<text x="103.1" y="126.6">+5V</text>
<text x="131.9" y="130">IC4</text>
<text x="138.8" y="126.6">+5V</text>
<text x="161.5" y="127.9">GND</text>
<text x="197.6" y="128.6" transform="rotate(-90 197.6 128.6)">R59</text>
<text x="202.8" y="128.6" transform="rotate(-90 202.8 128.6)">100k</text>
<text x="213" y="127.2">AO3400A</text>
<text x="244.3" y="128.6" transform="rotate(-90 244.3 128.6)">R75</text>
<text x="249.5" y="128.6" transform="rotate(-90 249.5 128.6)">100k</text>
<text x="259.6" y="127.2">AO3400A</text>
<text x="108.7" y="135.5">BARO</text>
<text x="144.4" y="135.5">MAP</text>
<text x="206.3" y="136.2">GND</text>
<text x="239.6" y="136.6">R76</text>
<text x="252.9" y="136.2">GND</text>
<text x="18.2" y="143.7">OP_TPS</text>
<text x="34.6" y="140.1">U$13</text>
<text x="56.6" y="143.7">OP_SPA</text>
<text x="78.2" y="143.7">MPXH6400AC6T1</text>
<text x="113.9" y="143.7">MPXH6400AC6T1</text>
<text x="229.4" y="138.2">INJG</text>
<text x="241.7" y="141.8">1k</text>
<text x="259.6" y="143.7">Q13</text>
<text x="259.6" y="138.2">INJG_OUT</text>
<text x="18.2" y="149.2">OP_MAP</text>
<text x="56.6" y="149.2">OP_BARO</text>
<text x="75.7" y="149.3" transform="rotate(-90 75.7 149.3)">+5V</text>
<text x="102" y="144.4">GND</text>
<text x="137.7" y="144.4">GND</text>
<text x="153.3" y="145.8">+UB</text>
<text x="208.2" y="145.8">+UB</text>
<text x="244.3" y="147.8" transform="rotate(-90 244.3 147.8)">R77</text>
<text x="249.5" y="147.8" transform="rotate(-90 249.5 147.8)">100k</text>
<text x="259.6" y="146.5">AO3400A</text>
<text x="11.5" y="152.6">GND</text>
<text x="34.6" y="154.7">SRV05</text>
<text x="138" y="155.8">R25</text>
<text x="154.8" y="151.9" transform="rotate(-90 154.8 151.9)">SM4007PL</text>
<text x="157.8" y="151.9" transform="rotate(-90 157.8 151.9)">D8</text>
<text x="192.9" y="155.8">R60</text>
<text x="209.7" y="151.9" transform="rotate(-90 209.7 151.9)">D5</text>
<text x="212.7" y="151.9" transform="rotate(-90 212.7 151.9)">SM4007PL</text>
<text x="239.6" y="155.8">R81</text>
<text x="252.9" y="155.4">GND</text>
<text x="34.6" y="159.4">U$17</text>
<text x="125.2" y="157.4">BOOST</text>
<text x="140.1" y="161">1k</text>
<text x="158.1" y="157.4">BOOST_OUT</text>
<text x="185.5" y="157.4">IDV</text>
<text x="195" y="161">1k</text>
<text x="213" y="157.4">IDV_OUT</text>
<text x="229.4" y="157.4">INJH</text>
<text x="241.7" y="161">1k</text>
<text x="259.6" y="157.4">INJH_OUT</text>
<text x="27.6" y="167.7" transform="rotate(-90 27.6 167.7)">GND</text>
<text x="56.6" y="162.9">OP_IAT</text>
<text x="142.8" y="167" transform="rotate(-90 142.8 167)">R26</text>
<text x="147.9" y="167" transform="rotate(-90 147.9 167)">100k</text>
<text x="158.1" y="165.7">AO3400A</text>
<text x="158.1" y="162.9">Q10</text>
<text x="197.6" y="167" transform="rotate(-90 197.6 167)">R61</text>
<text x="202.8" y="167" transform="rotate(-90 202.8 167)">100k</text>
<text x="213" y="165.7">AO3400A</text>
<text x="213" y="162.9">Q6</text>
<text x="244.3" y="167" transform="rotate(-90 244.3 167)">R82</text>
<text x="249.5" y="167" transform="rotate(-90 249.5 167)">100k</text>
<text x="259.6" y="165.7">AO3400A</text>
<text x="259.6" y="162.9">Q14</text>
<text x="34.6" y="173.9">SRV05</text>
<text x="56.6" y="168.4">OP_CLT</text>
<text x="72.9" y="168.5" transform="rotate(-90 72.9 168.5)">+5V</text>
<text x="42.6" y="178.6">SRV05</text>
<text x="76.5" y="175.9">+UB</text>
<text x="151.4" y="174.6">GND</text>
<text x="206.3" y="174.6">GND</text>
<text x="252.9" y="174.6">GND</text>
<text x="25.5" y="182.1">+3V3</text>
<text x="56.6" y="182.1">AD_BAT</text>
<text x="61.8" y="186">3k9</text>
<text x="72.8" y="180.5">39k</text>
<text x="73.7" y="185.7">R6</text>
<text x="61.2" y="191.2">R13</text>
<text x="46.1" y="193.1">U$5</text>
<text x="52.6" y="193.8">GND</text>
</g>
<g font-size="2.3" fill="#808080">
<text x="205.8" y="25.3">1</text>
<text x="213.4" y="25.3">3</text>
<text x="64.4" y="34.2" transform="rotate(-90 64.4 34.2)">4</text>
<text x="209.8" y="30.1" transform="rotate(-90 209.8 30.1)">2</text>
<text x="57.6" y="41.8">2</text>
<text x="57.6" y="36.3">3</text>
<text x="70.7" y="39.1">1</text>
<text x="137.2" y="39.1">3</text>
<text x="144" y="36.9" transform="rotate(-90 144 36.9)">4</text>
<text x="150.3" y="41.8">1</text>
<text x="64.4" y="47.1" transform="rotate(-90 64.4 47.1)">11</text>
<text x="137.2" y="44.5">2</text>
<text x="144" y="49.9" transform="rotate(-90 144 49.9)">11</text>
<text x="57.6" y="61">5</text>
<text x="70.7" y="63.8">7</text>
<text x="137.2" y="63.8">5</text>
<text x="57.6" y="66.5">6</text>
<text x="137.2" y="69.2">6</text>
<text x="150.3" y="66.5">7</text>
<text x="56.4" y="83">10</text>
<text x="57.6" y="88.4">9</text>
<text x="70.7" y="85.7">8</text>
<text x="135.9" y="85.7">10</text>
<text x="150.3" y="88.4">8</text>
<text x="137.2" y="91.2">9</text>
<text x="23.3" y="96.7" transform="rotate(-90 23.3 96.7)">2</text>
<text x="23.3" y="104.2" transform="rotate(-90 23.3 104.2)">1</text>
<text x="56.4" y="104.9">12</text>
<text x="70.7" y="107.7">14</text>
<text x="135.9" y="107.7">12</text>
<text x="56.4" y="110.4">13</text>
<text x="135.9" y="113.1">13</text>
<text x="150.3" y="110.4">14</text>
<text x="91.5" y="136.3">VOUT</text>
<text x="93.1" y="133.6">VCC</text>
<text x="103" y="132.3">2</text>
<text x="103" y="137.8">3</text>
<text x="103" y="135.1">4</text>
<text x="127.2" y="136.3">VOUT</text>
<text x="128.8" y="133.6">VCC</text>
<text x="138.7" y="132.3">2</text>
<text x="138.7" y="137.8">3</text>
<text x="138.7" y="135.1">4</text>
<text x="33" y="143.3">1</text>
<text x="51.5" y="143.3">6</text>
<text x="92.8" y="139">GND</text>
<text x="128.5" y="139">GND</text>
<text x="33" y="146.1">2</text>
<text x="33" y="148.8">3</text>
<text x="37.2" y="144.5">I1</text>
<text x="37.2" y="147.3">GND VCC</text>
<text x="46.6" y="144.5">I4</text>
<text x="51.5" y="148.8">4</text>
<text x="51.5" y="146.1">5</text>
<text x="37.2" y="150">I2</text>
<text x="46.6" y="150">I3</text>
<text x="33" y="162.5">1</text>
<text x="33" y="165.3">2</text>
<text x="37.2" y="163.7">I1</text>
<text x="37.2" y="166.5">GND VCC</text>
<text x="46.6" y="163.7">I4</text>
<text x="51.5" y="165.3">5</text>
<text x="51.5" y="162.5">6</text>
<text x="33" y="168">3</text>
<text x="37.2" y="169.2">I2</text>
<text x="46.6" y="169.2">I3</text>
<text x="51.5" y="168">4</text>
<text x="33" y="181.7">4</text>
<text x="33" y="184.5">5</text>
<text x="37.2" y="182.9">I3</text>
<text x="37.2" y="185.7">VCC GND</text>
<text x="46.6" y="182.9">I2</text>
<text x="51.5" y="184.5">2</text>
<text x="51.5" y="181.7">3</text>
<text x="33" y="187.2">6</text>
<text x="37.2" y="188.4">I4</text>
<text x="46.6" y="188.4">I1</text>
<text x="51.5" y="187.2">1</text>
</g>
<g font-size=".6" fill="#ffba08">
<text x="210.4" y="81.9" transform="rotate(-90 210.4 81.9)">1</text>
<text x="210.4" y="79.7" transform="rotate(-90 210.4 79.7)">SpiceOrder 2</text>
<text x="210.4" y="85.1" transform="rotate(-90 210.4 85.1)">SpiceOrder</text>
<text x="210.4" y="117.5" transform="rotate(-90 210.4 117.5)">1</text>
<text x="210.4" y="115.3" transform="rotate(-90 210.4 115.3)">SpiceOrder 2</text>
<text x="210.4" y="120.8" transform="rotate(-90 210.4 120.8)">SpiceOrder</text>
<text x="155.6" y="156" transform="rotate(-90 155.6 156)">1</text>
<text x="155.6" y="153.7" transform="rotate(-90 155.6 153.7)">SpiceOrder 2</text>
<text x="210.4" y="156" transform="rotate(-90 210.4 156)">1</text>
<text x="210.4" y="153.7" transform="rotate(-90 210.4 153.7)">SpiceOrder 2</text>
<text x="155.6" y="159.2" transform="rotate(-90 155.6 159.2)">SpiceOrder</text>
<text x="210.4" y="159.2" transform="rotate(-90 210.4 159.2)">SpiceOrder</text>
</g>
</svg>
